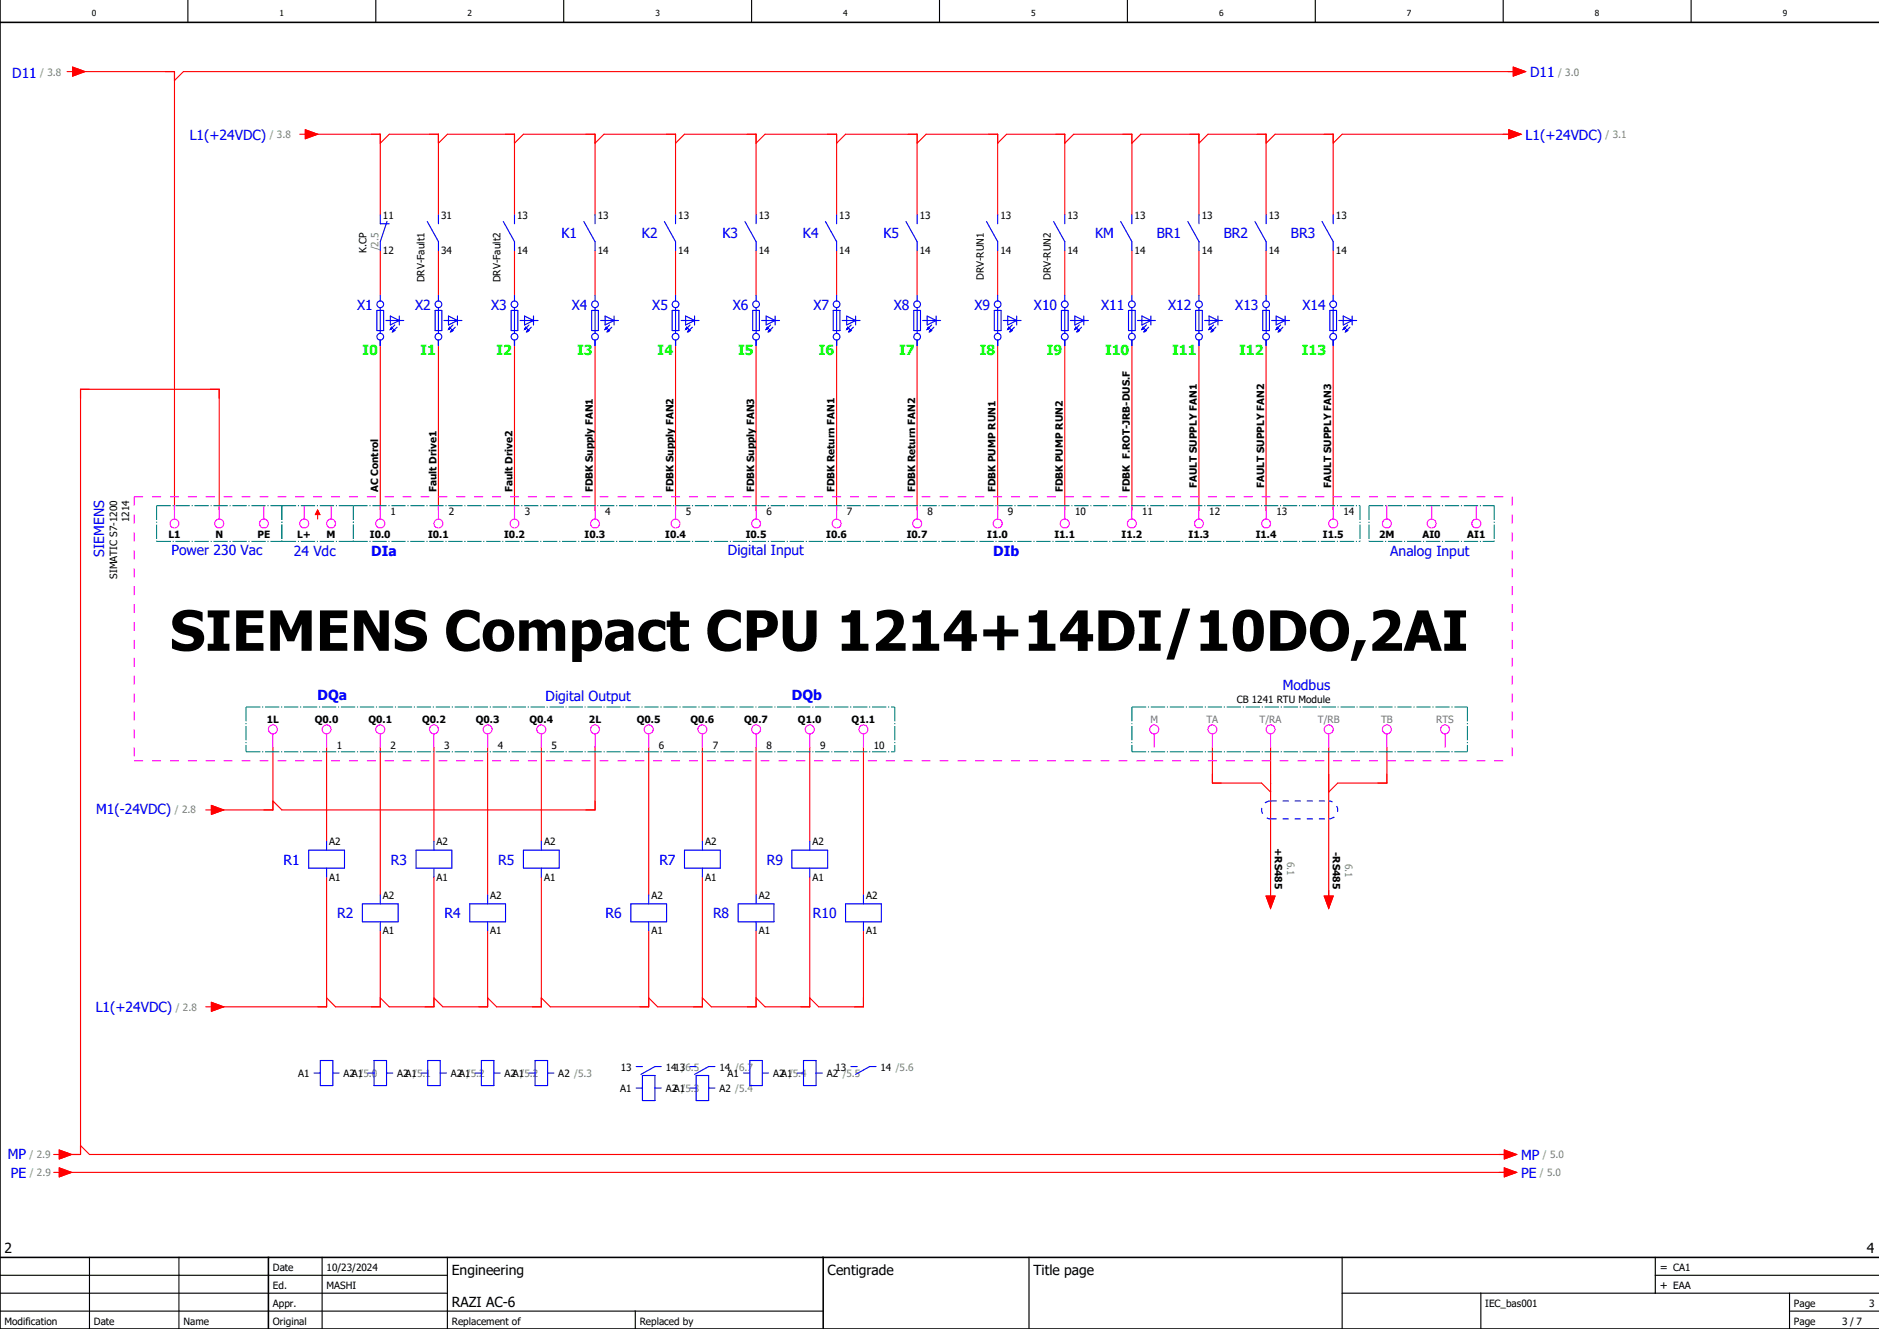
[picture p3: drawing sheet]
<svg xmlns="http://www.w3.org/2000/svg" width="420mm" height="297mm" viewBox="0 0 420 297" stroke-linecap="round" stroke-linejoin="round" font-family="sans-serif">
<g fill="none" stroke="#000" stroke-width=".25">
<path d="M42 0v5M84 0v5M126 0v5M168 0v5M210 0v5M252 0v5M294 0v5M336 0v5M378 0v5M0 293h184M0 289h100M0 285h100"/>
<path d="M20 281v16M40 281v16M72 281v16M100 281v16M142 293v4M230 281v16M300 289h120M300 281v16M331 289v8M370 285h50M370 281v8M400 293h20"/>
<path d="M400 289v8"/>
</g>
<path d="M0 5h420M0 0v297h420M0 281h420M60 281v16M184 281v16" fill="none" stroke="#000" stroke-width=".35"/>
<g fill="none" stroke="#f00" stroke-width=".25">
<path d="M15 16h1.3M16.3 15l2.7 1-2.7 1zM17 16h22v98M338.3 15l2.7 1-2.7 1zM339 16h-298l-2 2M67 30h1.3M68.3 29l2.7 1-2.7 1zM69 30h16v18M85 32l2-2h11v18M98 32l2-2h15v18M115 32l2-2h16v18M133 32l2-2h16v18"/>
<path d="M151 32l2-2h16v18M169 32l2-2h16v18M187 32l2-2h16v18M205 32l2-2h16v18M223 32l2-2h13v18M238 32l2-2h13v18M253 32l2-2h13v18M268 32l2-2h13v18M283 32l2-2h13v18M337.2 29l2.8 1-2.8 1zM338 30h-38l-2 2M85 56v10"/>
<path d="M98 56v10M115 56v10M133 56v10M151 56v10M169 56v10M187 56v10M205 56v10M223 56v10M238 56v10M253 56v10M268 56v10M283 56v10"/>
<path d="M298 56v10M85 76v38M98 76v38M115 76v38M133 76v38M151 76v38M169 76v38M187 76v38M205 76v38M223 76v38M238 76v38M253 76v38"/>
<path d="M268 76v38M283 76v38M298 76v38M49 114v-27h-31v171h-4M70.5 115l.5-1 .5 1M71 115v1M47.2 180l2.8 1-2.8 1zM61 167v14h-13M73 167v21M85 167v33M97 167v21M109 167v33"/>
<path d="M121 167v21M133 167v14h-70l-2-2M145 167v33M157 167v21M169 167v33M181 167v21M193 167v33M271 167v8h11l2 2M284 167v34M297 167v34M310 167v8h-11l-2 2M46 181h1.2"/>
<path d="M73 196v29h-25M97 196v29h-10l-2-2M121 196v29h-10l-2-2M157 196v29h-10l-2-2M181 196v29h-10l-2-2M85 208v17h-10l-2-2M109 208v17h-10l-2-2M145 208v17h-22l-2-2M169 208v17h-10l-2-2M193 208v17h-10l-2-2M283 200.3h2l-1 2.7zM296 200.3h2l-1 2.7z"/>
<path d="M46 225h1.2M47.2 224l2.8 1-2.8 1zM12 258h1.3M13.3 257l2.7 1-2.7 1zM18 256l2 2h317M336.3 257l2.7 1-2.7 1zM12 262h1.3M13.3 261l2.7 1-2.7 1zM14 262h323M336.3 261l2.7 1-2.7 1z"/>
</g>
<g fill="#f00" stroke="#f00" stroke-width=".22">
<path d="M71 114l.5 1h-1z"/>
<path d="M283 200.3h2l-1 2.7z"/>
<path d="M296 200.3h2l-1 2.7z"/>
<path d="M47.2 180l2.8 1-2.8 1z"/>
<path d="M47.2 224l2.8 1-2.8 1z"/>
<path d="M16.3 15l2.7 1-2.7 1z"/>
<path d="M338.3 15l2.7 1-2.7 1z"/>
<path d="M13.3 257l2.7 1-2.7 1z"/>
<path d="M13.3 261l2.7 1-2.7 1z"/>
<path d="M336.3 257l2.7 1-2.7 1z"/>
<path d="M336.3 261l2.7 1-2.7 1z"/>
<path d="M68.3 29l2.7 1-2.7 1z"/>
<path d="M337.2 29l2.8 1-2.8 1z"/>
</g>
<path d="M30 111h308M30 111v59M338 111v59M30 170h308" fill="none" stroke="#f0f" stroke-width=".25" stroke-dasharray="2 2" stroke-linecap="butt"/>
<g fill="none" stroke="#f0f" stroke-width=".25">
<path d="M39 113v3M49 113v3M59 113v3M68 113v3M74 113v3M85 113v3M98 113v3M115 113v3M133 113v3M151 113v3M169 113v3M187 113v3"/>
<path d="M205 113v3M223 113v3M238 113v3M253 113v3M268 113v3M283 113v3M298 113v3M310 113v3M320 113v3M330 113v3M61 164v3M73 164v3"/>
<path d="M85 164v3M97 164v3M109 164v3M121 164v3M133 164v3M145 164v3M157 164v3M169 164v3M181 164v3M193 164v3M258 164v3M271 164v3"/>
<path d="M284 164v3M297 164v3M310 164v3M323 164v3"/>
<circle cx="39" cy="117" r="1"/>
<circle cx="49" cy="117" r="1"/>
<circle cx="59" cy="117" r="1"/>
<circle cx="68" cy="117" r="1"/>
<circle cx="74" cy="117" r="1"/>
<circle cx="85" cy="117" r="1"/>
<circle cx="98" cy="117" r="1"/>
<circle cx="115" cy="117" r="1"/>
<circle cx="133" cy="117" r="1"/>
<circle cx="151" cy="117" r="1"/>
<circle cx="169" cy="117" r="1"/>
<circle cx="187" cy="117" r="1"/>
<circle cx="205" cy="117" r="1"/>
<circle cx="223" cy="117" r="1"/>
<circle cx="238" cy="117" r="1"/>
<circle cx="253" cy="117" r="1"/>
<circle cx="268" cy="117" r="1"/>
<circle cx="283" cy="117" r="1"/>
<circle cx="298" cy="117" r="1"/>
<circle cx="310" cy="117" r="1"/>
<circle cx="320" cy="117" r="1"/>
<circle cx="330" cy="117" r="1"/>
<circle cx="61" cy="163" r="1"/>
<circle cx="73" cy="163" r="1"/>
<circle cx="85" cy="163" r="1"/>
<circle cx="97" cy="163" r="1"/>
<circle cx="109" cy="163" r="1"/>
<circle cx="121" cy="163" r="1"/>
<circle cx="133" cy="163" r="1"/>
<circle cx="145" cy="163" r="1"/>
<circle cx="157" cy="163" r="1"/>
<circle cx="169" cy="163" r="1"/>
<circle cx="181" cy="163" r="1"/>
<circle cx="193" cy="163" r="1"/>
<circle cx="258" cy="163" r="1"/>
<circle cx="271" cy="163" r="1"/>
<circle cx="284" cy="163" r="1"/>
<circle cx="297" cy="163" r="1"/>
<circle cx="310" cy="163" r="1"/>
<circle cx="323" cy="163" r="1"/>
</g>
<g fill="none" stroke="#007f7f" stroke-width=".25" stroke-dasharray="3.2 .4 .3 .4" stroke-linecap="butt">
<path d="M35 113h28M35 113v8M63 113v8M63 113h16M79 113v8M79 113h225M304 113v8M306 113h28M306 113v8M334 113v8M35 121h28M63 121h16"/>
<path d="M79 121h225M306 121h28M55 158h145M55 158v10M200 158v10M253 158h75M253 158v10M328 158v10M55 168h145M253 168h75"/>
</g>
<path d="M284 179h13M284 179a2 2 0 0 0-2 2 2 2 0 0 0 2 2M284 183h13M297 183a2 2 0 0 0 2-2 2 2 0 0 0-2-2" fill="none" stroke="#00f" stroke-width=".25" stroke-dasharray="1.4 1.4" stroke-linecap="butt"/>
<g fill="none" stroke="#00f" stroke-width=".25">
<path d="M85 48v2h2M86.5 49.5l-1.5 4.5v2M95.5 49.5l2.5 4.5v2M98 48v2M112.5 49.5l2.5 4.5v2M115 48v2M130.5 49.5l2.5 4.5v2M133 48v2M148.5 49.5l2.5 4.5v2M151 48v2M166.5 49.5l2.5 4.5v2M169 48v2"/>
<path d="M184.5 49.5l2.5 4.5v2M187 48v2M202.5 49.5l2.5 4.5v2M205 48v2M220.5 49.5l2.5 4.5v2M223 48v2M235.5 49.5l2.5 4.5v2M238 48v2M250.5 49.5l2.5 4.5v2M253 48v2M265.5 49.5l2.5 4.5v2M268 48v2"/>
<path d="M280.5 49.5l2.5 4.5v2M283 48v2M295.5 49.5l2.5 4.5v2M298 48v2M84.3 69.4h1.5v4.5h-1.5zM85 66v1.3M85 68.8v5.7M85 76v1.3M86.2 71.6h4.1M87.3 73.6h.1M87.3 70.6l1.9 1-1.9 1zM87.5 73.1l.2 .3-.4 .2z"/>
<path d="M87.7 74.1h.1M88 73.6l.2 .3-.5 .2zM88.2 72.6l-.9 1M88.8 73.1l-1.1 1M89.2 70.6v2M97.2 69.4h1.5v4.5h-1.5zM98 66v1.3M98 68.8v5.7M98 76v1.3M99.3 71.6h3.9M100.2 73.6h.1M100.2 70.6l2.1 1-2.1 1z"/>
<path d="M100.5 73.1l.3 .3-.6 .2zM100.8 74.1h.1M101 73.6l.3 .3-.5 .2zM101.3 72.6l-1.1 1M101.7 73.1l-.9 1M102.3 70.6v2M114.2 69.4h1.5v4.5h-1.5zM115 66v1.3M115 68.8v5.7M115 76v1.3M116.3 71.6h3.9M117.2 73.6h.1"/>
<path d="M117.2 70.6l2 1-2 1zM117.5 73.1l.3 .3-.6 .2zM117.8 74.1h.1M118 73.6l.3 .3-.5 .2zM118.3 72.6l-1.1 1M118.7 73.1l-.9 1M119.2 70.6v2M132.3 69.4h1.5v4.5h-1.5zM133 66v1.3M133 68.8v5.7M133 76v1.3M134.2 71.6h4.1"/>
<path d="M135.3 73.6h.1M135.3 70.6l1.9 1-1.9 1zM135.5 73.1l.2 .3-.4 .2zM135.7 74.1h.1M136 73.6l.2 .3-.5 .2zM136.2 72.6l-.9 1M136.8 73.1l-1.1 1M137.2 70.6v2M150.3 69.4h1.5v4.5h-1.5zM151 66v1.3M151 68.8v5.7M151 76v1.3"/>
<path d="M152.3 71.6h3.9M153.2 73.6h.1M153.2 70.6l2.1 1-2.1 1zM153.5 73.1l.3 .3-.6 .2zM153.8 74.1h.1M154 73.6l.2 .3-.4 .2zM154.2 72.6l-1 1M154.7 73.1l-.9 1M155.3 70.6v2M168.2 69.4h1.5v4.5h-1.5zM169 66v1.3M169 68.8v5.7"/>
<path d="M169 76v1.3M170.2 71.6h4.1M171.2 73.6h.1M171.2 70.6l2 1-2 1zM171.5 73.1l.2 .3-.5 .2zM171.7 74.1h.1M172 73.6l.3 .3-.6 .2zM172.3 72.6l-1.1 1M172.7 73.1l-1 1M173.2 70.6v2M186.3 69.4h1.5v4.5h-1.5zM187 66v1.3"/>
<path d="M187 68.8v5.7M187 76v1.3M188.2 71.6h4.1M189.3 73.6h.1M189.3 70.6l1.9 1-1.9 1zM189.5 73.1l.3 .3-.5 .2zM189.8 74.1h.1M190 73.6l.2 .3-.4 .2zM190.2 72.6l-.9 1M190.8 73.1l-1 1M191.2 70.6v2M204.2 69.4h1.5v4.5h-1.5z"/>
<path d="M205 66v1.3M205 68.8v5.7M205 76v1.3M206.3 71.6h3.9M207.2 73.6h.1M207.2 70.6l2.1 1-2.1 1zM207.5 73.1l.3 .3-.6 .2zM207.8 74.1h.1M208 73.6l.3 .3-.5 .2zM208.3 72.6l-1.1 1M208.7 73.1l-.9 1M209.3 70.6v2"/>
<path d="M222.2 69.4h1.6v4.5h-1.6zM223 66v1.3M223 68.8v5.7M223 76v1.3M224.2 71.6h4.1M225.3 73.6h.1M225.3 70.6l1.9 1-1.9 1zM225.5 73.1l.2 .3-.4 .2zM225.7 74.1h.1M226 73.6l.3 .3-.6 .2zM226.3 72.6l-1 1M226.8 73.1l-1.1 1"/>
<path d="M227.2 70.6v2M237.3 69.4h1.5v4.5h-1.5zM238 66v1.3M238 68.8v5.7M238 76v1.3M239.3 71.6h4M240.3 73.6h.1M240.3 70.6l2 1-2 1zM240.5 73.1l.3 .3-.5 .2zM240.8 74.1h.1M241 73.6l.2 .3-.4 .2zM241.2 72.6l-.9 1"/>
<path d="M241.8 73.1l-1 1M242.3 70.6v2M252.2 69.4h1.5v4.5h-1.5zM253 66v1.3M253 68.8v5.7M253 76v1.3M254.3 71.6h3.9M255.2 73.6h.1M255.2 70.6l2.1 1-2.1 1zM255.5 73.1l.3 .3-.6 .2zM255.8 74.1h.1M256 73.6l.3 .3-.5 .2z"/>
<path d="M256.3 72.6l-1.1 1M256.7 73.1l-.9 1M257.3 70.6v2M267.2 69.4h1.5v4.5h-1.5zM268 66v1.3M268 68.8v5.7M268 76v1.3M269.2 71.6h4.1M270.2 73.6h.1M270.2 70.6l2 1-2 1zM270.5 73.1l.2 .3-.5 .2zM270.7 74.1h.1"/>
<path d="M271 73.6l.3 .3-.6 .2zM271.3 72.6l-1.1 1M271.8 73.1l-1.1 1M272.2 70.6v2M282.3 69.4h1.5v4.5h-1.5zM283 66v1.3M283 68.8v5.7M283 76v1.3M284.2 71.6h4.1M285.3 73.6h.1M285.3 70.6l2 1-2 1zM285.5 73.1l.3 .3-.5 .2z"/>
<path d="M285.8 74.1h.1M286 73.6l.2 .3-.4 .2zM286.2 72.6l-.9 1M286.8 73.1l-1 1M287.3 70.6v2M297.2 69.4h1.5v4.5h-1.5zM298 66v1.3M298 68.8v5.7M298 76v1.3M299.3 71.6h3.9M300.2 73.6h.1M300.2 70.6l2.1 1-2.1 1z"/>
<path d="M300.5 73.1l.3 .3-.6 .2zM300.8 74.1h.1M301 73.6l.3 .3-.5 .2zM301.3 72.6l-1.1 1M301.7 73.1l-.9 1M302.3 70.6v2M69 190h8v4h-8zM73 188v2M73 194v2M85 200v2M93 190h8v4h-8zM97 188v2"/>
<path d="M97 194v2M109 200v2M117 190h8v4h-8zM121 188v2M121 194v2M145 200v2M153 190h8v4h-8zM157 188v2M157 194v2M169 200v2M177 190h8v4h-8zM181 188v2"/>
<path d="M181 194v2M193 200v2M81 202h8v4h-8zM85 206v2M105 202h8v4h-8zM109 206v2M141 202h8v4h-8zM145 206v2M165 202h8v4h-8zM169 206v2M189 202h8v4h-8zM193 206v2"/>
<path d="M70.2 239.8h1.4M71.6 237h2.8v5.6h-2.8zM74.4 239.8h1.4M82.2 239.8h1.4M83.6 237h2.8v5.6h-2.8zM86.4 239.8h1.4M94.2 239.8h1.4M95.6 237h2.8v5.6h-2.8zM98.4 239.8h1.4M106.2 239.8h1.4M107.6 237h2.8v5.6h-2.8zM110.4 239.8h1.4"/>
<path d="M118.2 239.8h1.4M119.6 237h2.8v5.6h-2.8zM122.4 239.8h1.4M142.2 238.4h1.4M147.8 238.3h-1.4l-3.1 1.8M154.2 238.4h1.4M159.8 238.3h-1.4l-3.1 1.8M166.2 239.8h1.4M167.6 237h2.8v5.6h-2.8zM170.4 239.8h1.4M178.2 239.8h1.4M179.6 237h2.8v5.6h-2.8z"/>
<path d="M182.4 239.8h1.4M190.2 238.4h1.4M195.8 238.3h-1.4l-3.1 1.8M142.2 243.1h1.4M143.6 240.3h2.8v5.6h-2.8zM146.4 243.1h1.4M154.2 243.1h1.4M155.6 240.3h2.8v5.6h-2.8zM158.4 243.1h1.4"/>
<circle cx="85" cy="75.2" r=".75"/>
<circle cx="85" cy="68" r=".75"/>
<circle cx="98" cy="75.2" r=".75"/>
<circle cx="98" cy="68" r=".75"/>
<circle cx="115" cy="75.2" r=".75"/>
<circle cx="115" cy="68" r=".75"/>
<circle cx="133" cy="75.2" r=".75"/>
<circle cx="133" cy="68" r=".75"/>
<circle cx="151" cy="75.2" r=".75"/>
<circle cx="151" cy="68" r=".75"/>
<circle cx="169" cy="75.2" r=".75"/>
<circle cx="169" cy="68" r=".75"/>
<circle cx="187" cy="75.2" r=".75"/>
<circle cx="187" cy="68" r=".75"/>
<circle cx="205" cy="75.2" r=".75"/>
<circle cx="205" cy="68" r=".75"/>
<circle cx="223" cy="75.2" r=".75"/>
<circle cx="223" cy="68" r=".75"/>
<circle cx="238" cy="75.2" r=".75"/>
<circle cx="238" cy="68" r=".75"/>
<circle cx="253" cy="75.2" r=".75"/>
<circle cx="253" cy="68" r=".75"/>
<circle cx="268" cy="75.2" r=".75"/>
<circle cx="268" cy="68" r=".75"/>
<circle cx="283" cy="75.2" r=".75"/>
<circle cx="283" cy="68" r=".75"/>
<circle cx="298" cy="75.2" r=".75"/>
<circle cx="298" cy="68" r=".75"/>
</g>
<g fill="#00f" stroke="#00f" stroke-width=".22">
<path d="M87.5 73.1l.2 .3-.4 .2z"/>
<path d="M88 73.6l.2 .3-.5 .2z"/>
<path d="M100.5 73.1l.3 .3-.6 .2z"/>
<path d="M101 73.6l.3 .3-.5 .2z"/>
<path d="M117.5 73.1l.3 .3-.6 .2z"/>
<path d="M118 73.6l.3 .3-.5 .2z"/>
<path d="M135.5 73.1l.2 .3-.4 .2z"/>
<path d="M136 73.6l.2 .3-.5 .2z"/>
<path d="M153.5 73.1l.3 .3-.6 .2z"/>
<path d="M154 73.6l.2 .3-.4 .2z"/>
<path d="M171.5 73.1l.2 .3-.5 .2z"/>
<path d="M172 73.6l.3 .3-.6 .2z"/>
<path d="M189.5 73.1l.3 .3-.5 .2z"/>
<path d="M190 73.6l.2 .3-.4 .2z"/>
<path d="M207.5 73.1l.3 .3-.6 .2z"/>
<path d="M208 73.6l.3 .3-.5 .2z"/>
<path d="M225.5 73.1l.2 .3-.4 .2z"/>
<path d="M226 73.6l.3 .3-.6 .2z"/>
<path d="M240.5 73.1l.3 .3-.5 .2z"/>
<path d="M241 73.6l.2 .3-.4 .2z"/>
<path d="M255.5 73.1l.3 .3-.6 .2z"/>
<path d="M256 73.6l.3 .3-.5 .2z"/>
<path d="M270.5 73.1l.2 .3-.5 .2z"/>
<path d="M271 73.6l.3 .3-.6 .2z"/>
<path d="M285.5 73.1l.3 .3-.5 .2z"/>
<path d="M286 73.6l.2 .3-.4 .2z"/>
<path d="M300.5 73.1l.3 .3-.6 .2z"/>
<path d="M301 73.6l.3 .3-.5 .2z"/>
</g>
<text font-size="12.4" x="38" y="145.4">SIEMENS Compact CPU 1214+14DI/10DO,2AI</text>
<g font-size="3.1" fill="#00f">
<text x="2.7" y="17.3">D11</text>
<text x="342" y="17.2">D11</text>
<text x="42.4" y="31.2">L1(+24VDC)</text>
<text x="341" y="31.2">L1(+24VDC)</text>
<text x="125.5" y="53.2">K1</text>
<text x="143.5" y="53.2">K2</text>
<text x="161.5" y="53.2">K3</text>
<text x="179.5" y="53.2">K4</text>
<text x="197.5" y="53.2">K5</text>
<text x="244.8" y="53.2">KM</text>
<text x="258.5" y="53.2">BR1</text>
<text x="273.5" y="53.2">BR2</text>
<text x="288.5" y="53.2">BR3</text>
<text x="79.8" y="69.2">X1</text>
<text x="92.8" y="69.2">X2</text>
<text x="109.8" y="69.2">X3</text>
<text x="127.8" y="69.2">X4</text>
<text x="145.8" y="69.2">X5</text>
<text x="163.8" y="69.2">X6</text>
<text x="181.8" y="69.2">X7</text>
<text x="199.8" y="69.2">X8</text>
<text x="217.8" y="69.2">X9</text>
<text x="231.1" y="69.2">X10</text>
<text x="246.1" y="69.2">X11</text>
<text x="261.1" y="69.2">X12</text>
<text x="276.1" y="69.2">X13</text>
<text x="291.1" y="69.2">X14</text>
<text x="23.3" y="124.4" transform="rotate(-90 23.3 124.4)">SIEMENS</text>
<text x="38.3" y="124.1">Power 230 Vac</text>
<text x="65.7" y="124.2">24 Vdc</text>
<text x="83" y="124.4">DIa</text>
<text x="162.7" y="124.1">Digital Input</text>
<text x="222" y="124.4">DIb</text>
<text x="310.8" y="124.3">Analog Input</text>
<text x="286.7" y="154.3">Modbus</text>
<text x="71" y="156.4">DQa</text>
<text x="122" y="156.6">Digital Output</text>
<text x="177" y="156.4">DQb</text>
<text x="21.5" y="182">M1(-24VDC)</text>
<text x="63.4" y="193.2">R1</text>
<text x="87.4" y="193.2">R3</text>
<text x="111.4" y="193.2">R5</text>
<text x="147.4" y="193.2">R7</text>
<text x="171.4" y="193.2">R9</text>
<text x="75.4" y="205.2">R2</text>
<text x="99.4" y="205.2">R4</text>
<text x="135.4" y="205.2">R6</text>
<text x="159.4" y="205.2">R8</text>
<text x="181.7" y="205.2">R10</text>
<text x="21.4" y="226.2">L1(+24VDC)</text>
<text x="1.8" y="259.1">MP</text>
<text x="2.4" y="263.2">PE</text>
<text x="340" y="259.2">MP</text>
<text x="340" y="263.2">PE</text>
</g>
<g font-size="3.1" fill="#0f0">
<text x="81" y="79.4">I0</text>
<text x="94" y="79.4">I1</text>
<text x="111" y="79.4">I2</text>
<text x="129" y="79.4">I3</text>
<text x="147" y="79.4">I4</text>
<text x="165" y="79.4">I5</text>
<text x="183" y="79.4">I6</text>
<text x="201" y="79.4">I7</text>
<text x="219" y="79.4">I8</text>
<text x="234" y="79.4">I9</text>
<text x="247" y="79.4">I10</text>
<text x="262" y="79.4">I11</text>
<text x="277" y="79.4">I12</text>
<text x="291" y="79.4">I13</text>
</g>
<g font-size="3.1">
<text x="1" y="280">2</text>
<text x="417.3" y="280">4</text>
<text x="101" y="285">Engineering</text>
<text x="185" y="285">Centigrade</text>
<text x="231" y="285">Title page</text>
<text x="101" y="292">RAZI AC-6</text>
</g>
<g font-size="2.5">
<text x="371" y="284">= CA1</text>
<text x="371" y="288">+ EAA</text>
</g>
<g font-size="2.2" fill="#7ca552">
<text x="9" y="17">/ 3.8</text>
<text x="348.3" y="16.9">/ 3.0</text>
<text x="60.3" y="30.9">/ 3.8</text>
<text x="358.9" y="30.9">/ 3.1</text>
<text x="84.6" y="56" transform="rotate(-90 84.6 56)">/2.5</text>
<text x="39.1" y="181.7">/ 2.8</text>
<text x="287.7" y="192.6" transform="rotate(90 287.7 192.6)">6.1</text>
<text x="300.7" y="193" transform="rotate(90 300.7 193)">6.1</text>
<text x="39.3" y="225.9">/ 2.8</text>
<text x="6.6" y="258.8">/ 2.9</text>
<text x="6.6" y="262.8">/ 2.9</text>
<text x="344.2" y="262.9">/ 5.0</text>
<text x="344.9" y="258.9">/ 5.0</text>
</g>
<g font-size="2.2">
<text x="85.6" y="48.9">11</text>
<text x="98.6" y="48.9">31</text>
<text x="115.6" y="48.9">13</text>
<text x="133.6" y="48.9">13</text>
<text x="151.6" y="48.9">13</text>
<text x="169.6" y="48.9">13</text>
<text x="187.6" y="48.9">13</text>
<text x="205.6" y="48.9">13</text>
<text x="223.6" y="48.9">13</text>
<text x="238.6" y="48.9">13</text>
<text x="253.6" y="48.9">13</text>
<text x="268.6" y="48.9">13</text>
<text x="283.6" y="48.9">13</text>
<text x="298.6" y="48.9">13</text>
<text x="81.9" y="56.6" transform="rotate(-90 81.9 56.6)">K.CP</text>
<text x="85.6" y="56.8">12</text>
<text x="98.6" y="56.8">34</text>
<text x="115.6" y="56.8">14</text>
<text x="133.6" y="56.8">14</text>
<text x="151.6" y="56.8">14</text>
<text x="169.6" y="56.8">14</text>
<text x="187.6" y="56.8">14</text>
<text x="205.6" y="56.8">14</text>
<text x="223.6" y="56.8">14</text>
<text x="238.6" y="56.8">14</text>
<text x="253.6" y="56.8">14</text>
<text x="268.6" y="56.8">14</text>
<text x="283.6" y="56.8">14</text>
<text x="298.6" y="56.8">14</text>
<text x="94.9" y="63.1" transform="rotate(-90 94.9 63.1)">DRV-Fault1</text>
<text x="111.9" y="63.1" transform="rotate(-90 111.9 63.1)">DRV-Fault2</text>
<text x="219.9" y="62.6" transform="rotate(-90 219.9 62.6)">DRV-RUN1</text>
<text x="234.9" y="62.6" transform="rotate(-90 234.9 62.6)">DRV-RUN2</text>
<text x="84.5" y="110" transform="rotate(-90 84.5 110)">AC Control</text>
<text x="97.5" y="110" transform="rotate(-90 97.5 110)">Fault Drive1</text>
<text x="114.5" y="110" transform="rotate(-90 114.5 110)">Fault Drive2</text>
<text x="132.5" y="110" transform="rotate(-90 132.5 110)">FDBK Supply FAN1</text>
<text x="150.5" y="110" transform="rotate(-90 150.5 110)">FDBK Supply FAN2</text>
<text x="168.5" y="110" transform="rotate(-90 168.5 110)">FDBK Supply FAN3</text>
<text x="186.5" y="110" transform="rotate(-90 186.5 110)">FDBK Return FAN1</text>
<text x="204.5" y="110" transform="rotate(-90 204.5 110)">FDBK Return FAN2</text>
<text x="222.5" y="110" transform="rotate(-90 222.5 110)">FDBK PUMP RUN1</text>
<text x="237.5" y="110" transform="rotate(-90 237.5 110)">FDBK PUMP RUN2</text>
<text x="252.5" y="110" transform="rotate(-90 252.5 110)">FDBK F.ROT-JRB-DUS.F</text>
<text x="267.5" y="109" transform="rotate(-90 267.5 109)">FAULT SUPPLY FAN1</text>
<text x="282.5" y="109" transform="rotate(-90 282.5 109)">FAULT SUPPLY FAN2</text>
<text x="297.5" y="109" transform="rotate(-90 297.5 109)">FAULT SUPPLY FAN3</text>
<text x="28.9" y="116.7" transform="rotate(-90 28.9 116.7)">1214</text>
<text x="87.3" y="115">1</text>
<text x="100.3" y="115">2</text>
<text x="117.3" y="115">3</text>
<text x="135.3" y="115">4</text>
<text x="153.3" y="115">5</text>
<text x="171.3" y="115">6</text>
<text x="189.3" y="115">7</text>
<text x="207.3" y="115">8</text>
<text x="225.3" y="115">9</text>
<text x="240.3" y="115">10</text>
<text x="255.3" y="115">11</text>
<text x="270.3" y="115">12</text>
<text x="285.3" y="115">13</text>
<text x="300.3" y="115">14</text>
<text x="37.6" y="120.2">L1</text>
<text x="48.1" y="120.2">N</text>
<text x="57.6" y="120.2">PE</text>
<text x="66.4" y="120.2">L+</text>
<text x="73" y="120.2">M</text>
<text x="82.7" y="120.2">I0.0</text>
<text x="95.7" y="120.2">I0.1</text>
<text x="112.7" y="120.2">I0.2</text>
<text x="130.7" y="120.2">I0.3</text>
<text x="148.7" y="120.2">I0.4</text>
<text x="166.7" y="120.2">I0.5</text>
<text x="184.7" y="120.2">I0.6</text>
<text x="202.7" y="120.2">I0.7</text>
<text x="220.7" y="120.2">I1.0</text>
<text x="235.7" y="120.2">I1.1</text>
<text x="250.7" y="120.2">I1.2</text>
<text x="265.7" y="120.2">I1.3</text>
<text x="280.7" y="120.2">I1.4</text>
<text x="295.7" y="120.2">I1.5</text>
<text x="308.3" y="120.2">2M</text>
<text x="318" y="120.2">AI0</text>
<text x="328" y="120.2">AI1</text>
<text x="26.2" y="129.3" transform="rotate(-90 26.2 129.3)">SIMATIC S7-1200</text>
<text x="59.6" y="161.5">1L</text>
<text x="70.4" y="161.5">Q0.0</text>
<text x="82.4" y="161.5">Q0.1</text>
<text x="94.4" y="161.5">Q0.2</text>
<text x="106.4" y="161.5">Q0.3</text>
<text x="118.4" y="161.5">Q0.4</text>
<text x="131.6" y="161.5">2L</text>
<text x="142.4" y="161.5">Q0.5</text>
<text x="154.4" y="161.5">Q0.6</text>
<text x="166.4" y="161.5">Q0.7</text>
<text x="178.4" y="161.5">Q1.0</text>
<text x="190.4" y="161.5">Q1.1</text>
<text x="276.4" y="157.2">CB 1241 RTU Module</text>
<text x="75.3" y="167.4">1</text>
<text x="87.3" y="167.4">2</text>
<text x="99.3" y="167.4">3</text>
<text x="111.3" y="167.4">4</text>
<text x="123.3" y="167.4">5</text>
<text x="147.3" y="167.4">6</text>
<text x="159.3" y="167.4">7</text>
<text x="171.3" y="167.4">8</text>
<text x="183.3" y="167.4">9</text>
<text x="195.3" y="167.4">10</text>
<text x="73.6" y="188.9">A2</text>
<text x="97.6" y="188.9">A2</text>
<text x="121.6" y="188.9">A2</text>
<text x="157.6" y="188.9">A2</text>
<text x="181.6" y="188.9">A2</text>
<text x="284.9" y="189.6" transform="rotate(90 284.9 189.6)">+RS485</text>
<text x="297.9" y="190.4" transform="rotate(90 297.9 190.4)">-RS485</text>
<text x="73.6" y="196.8">A1</text>
<text x="97.6" y="196.8">A1</text>
<text x="121.6" y="196.8">A1</text>
<text x="157.6" y="196.8">A1</text>
<text x="181.6" y="196.8">A1</text>
<text x="85.6" y="200.9">A2</text>
<text x="109.6" y="200.9">A2</text>
<text x="145.6" y="200.9">A2</text>
<text x="169.6" y="200.9">A2</text>
<text x="193.6" y="200.9">A2</text>
<text x="85.6" y="208.8">A1</text>
<text x="109.6" y="208.8">A1</text>
<text x="145.6" y="208.8">A1</text>
<text x="169.6" y="208.8">A1</text>
<text x="193.6" y="208.8">A1</text>
<text x="138.8" y="239.2">13</text>
<text x="148.8" y="239.2">1413/6.5</text>
<text x="160.8" y="239.2">14 /6.7</text>
<text x="186.8" y="239.2">13</text>
<text x="196.8" y="239.2">14 /5.6</text>
<text x="66.6" y="240.7">A1</text>
<text x="76.8" y="240.7">A2A1/5.0</text>
<text x="88.8" y="240.7">A2A1/5.1</text>
<text x="100.8" y="240.7">A2A1/5.2</text>
<text x="112.8" y="240.7">A2A1/5.2</text>
<text x="124.8" y="240.7">A2 /5.3</text>
<text x="138.6" y="244">A1</text>
<text x="148.8" y="244">A2A1/5.3</text>
<text x="160.8" y="244">A2 /5.4</text>
<text x="162.6" y="240.7">A1</text>
<text x="172.8" y="240.7">A2A1/5.4</text>
<text x="184.8" y="240.7">A2 /5.5</text>
<text x="61" y="284">Date</text>
<text x="73" y="284">10/23/2024</text>
<text x="61" y="288">Ed.</text>
<text x="61" y="292">Appr.</text>
<text x="73" y="288">MASHI</text>
<text x="332" y="292">IEC_bas001</text>
<text x="401" y="292">Page</text>
<text x="417.8" y="292">3</text>
<text x="1" y="296">Modification</text>
<text x="21" y="296">Date</text>
<text x="41" y="296">Name</text>
<text x="61" y="296">Original</text>
<text x="101" y="296">Replacement of</text>
<text x="143" y="296">Replaced by</text>
<text x="401" y="296">Page</text>
<text x="411.8" y="296">3 / 7</text>
</g>
<g font-size="2.2" fill="#767676">
<text x="257.1" y="161.5">M</text>
<text x="269.7" y="161.5">TA</text>
<text x="281.6" y="161.5">T/RA</text>
<text x="294.6" y="161.5">T/RB</text>
<text x="308.7" y="161.5">TB</text>
<text x="321" y="161.5">RTS</text>
</g>
<g font-size="1.9">
<text x="20.5" y="3.6">0</text>
<text x="62.5" y="3.6">1</text>
<text x="104.5" y="3.6">2</text>
<text x="146.5" y="3.6">3</text>
<text x="188.5" y="3.6">4</text>
<text x="230.5" y="3.6">5</text>
<text x="272.5" y="3.6">6</text>
<text x="314.5" y="3.6">7</text>
<text x="356.5" y="3.6">8</text>
<text x="398.5" y="3.6">9</text>
</g>
</svg>
